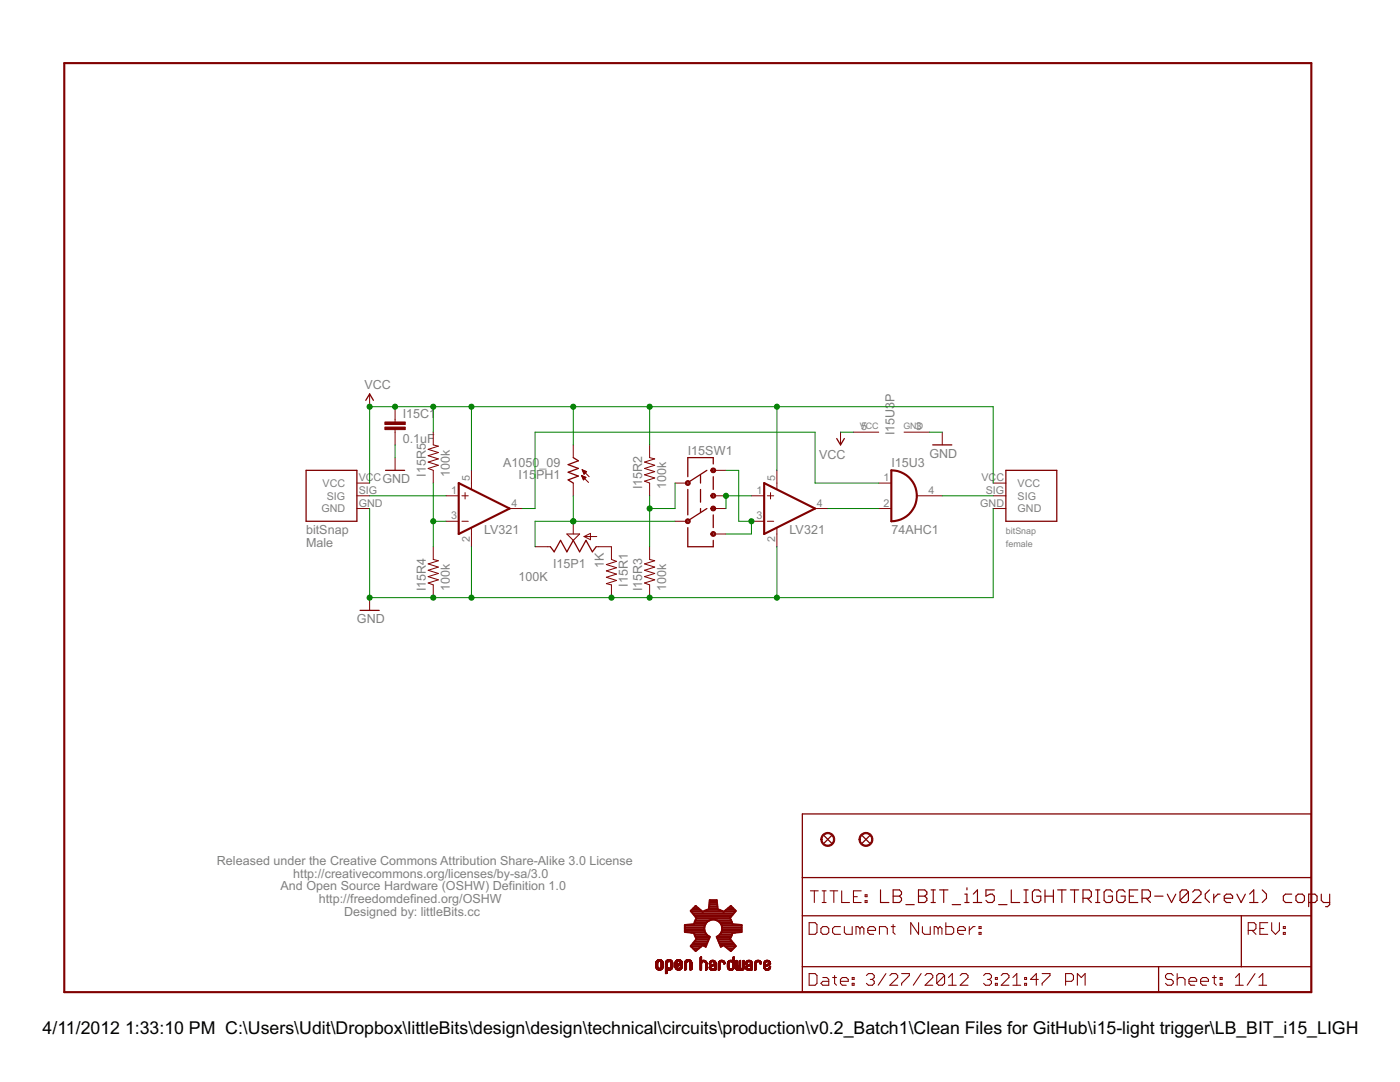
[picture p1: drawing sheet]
<svg xmlns="http://www.w3.org/2000/svg" width="279mm" height="216mm" viewBox="0 0 279 216" stroke-linecap="round" stroke-linejoin="round" font-family="sans-serif">
<g fill="none" stroke="#800000" stroke-width=".2">
<path d="M73.8 78.6v2.6M71.2 98.9h2.6M71.2 96.4h2.6M78.8 81.2v3M78.8 85.7v3.1M78.8 91.3v2.6M86.5 86.2v2.6l1 .2-2.1 .7 2.1 .6-2.1 .6 2.1 .7-2.1 .6 2.1 .6-2.1 .7 1.1 .4v2.5M89 98.9h2.5M92.2 98.9h1.3M92.8 98.3v1.3M94.1 93.9v3.7M114.4 88.8v2.5"/>
<path d="M114.4 96.4v2.5M116.1 94.9l1.4 1.4M116.1 94.9l.8 .3-.5 .6zM116.1 95h.2M116.1 95.1h.5M116.2 93.7l1.4 1.4M116.2 93.7l.9 .4M116.2 93.7l.4 .9M116.2 93.7h.1M116.2 95.2h.6M116.2 93.9h.3M116.2 95.3h.7"/>
<path d="M116.3 94h.5M116.3 95.4h.5M116.4 94.1h.7M116.4 95.6h.2M116.4 94.2h.5M116.4 95.7h.1M116.5 94.4h.3M116.5 94.5h.2M116.6 94.6h.1M117.1 94.1l-.5 .5M129.6 88.8v2.5l1.1 .3-2.1 .6 2.1 .6-2.1 .7 2.1 .6-2.1 .6 2.1 .7-2.1 .6 1 .4v2.5M134.7 96.4h2.6"/>
<path d="M142.3 98.9h2.6M142.3 93.9h2.6M150 98.9h2.5M153.1 98.9h1.3M153.8 98.3v1.3M155 93.9v3.7M167.7 86.2v2.6M170.3 86.2h5.1M175.4 96.4h2.5M180.4 86.2h5.1M183 98.9h5M188 86.2v2.6"/>
<path d="M198.2 98.9h2.5M198.2 96.4h2.5M71.2 101.5h2.6M73.8 119.3v2.5M86.5 109.1v2.5l1 .3-2.1 .6 2.1 .7-2.1 .6 2.1 .6-2.1 .7 2.1 .6-2.1 .6 1.1 .4v2.6M89 104h2.5M92.2 104h1.3M94.1 105.4v3.7M101.7 101.5h2.5M106.8 109.1h3M114.4 104v2.6M116.6 107.1h2.5"/>
<path d="M116.6 107.1l1.2-.7v1.3zM119 109.1h3v2.5l1 .4-2 .6 2 .7-2 .6 2 .7-2 .6 2 .6-2 .7 1 .2v2.6M129.6 109.1v2.5l1.1 .3-2.1 .6 2.1 .7-2.1 .6 2.1 .6-2.1 .7 2.1 .6-2.1 .6 1 .4v2.6M134.7 104h2.6M142.3 101.5h2.6M142.3 106.6h2.6M150 104h2.5M153.1 104h1.3M155 105.4v3.7M162.7 101.5h2.5M175.4 101.5h2.5M198.2 101.5h2.5"/>
<path d="M130.9 192.9l.4 .1M130.9 192.9h.4M130.9 192.8h.4M130.9 192.7h.4M130.9 192.6h.4M130.9 192.5h.4M130.9 192.4h.4M130.9 192.3h.4M130.9 192.2h.4M130.9 193h.4M130.9 192.1h.4M130.9 193.1h.5"/>
<path d="M130.9 192h.4M130.9 193.2h1.4M131 191.9h1.3M131 193.2h1.2M131 191.8h1.2M131 193.3h1.2M131 191.7h1.2M131.1 191.7h1.1M131.1 193.4h1M131.1 191.6h1M131.2 193.5h.9M131.2 191.6h.9"/>
<path d="M131.2 191.6h.8M131.3 193.5h.7M131.3 192.1l-.4 .1M131.4 192h-.5M131.4 191.5h.4M131.4 193.6h.4M131.4 191.9l-.5 .1M131.5 191.9h-.6M131.7 191.9h.6M131.8 193.1h.5M131.8 191.9h.5M131.9 192h.4"/>
<path d="M131.9 193h.4M131.9 192.1h.4M132 192.9h.3M132 192.8h.3M132 192.7h.3M132 192.6h.3M132 192.5h.3M132 192.4h.3M132 192.3h.3M132 192.2h.3M132 192.1h.3M132.1 193.4h-1"/>
<path d="M132.2 193.3h-1.2M132.3 193.1h-.5M132.8 194.2h.3M132.8 194.1h.4M132.8 194h.4M132.8 193.9h.4M132.8 193.8h.4M132.8 193.7h.4M132.8 193.6h.4M132.8 193.2h1.4M132.8 193.1h.6M132.8 193.1h.5"/>
<path d="M132.8 193h.4M132.8 192.9h.4M132.8 192.8h.4M132.8 192.7h.4M132.8 192.6h.4M132.8 192.5h.4M132.8 192.4h.4M132.8 192.3h.4M132.8 192.2h.4M132.8 192.1h.4M132.8 194.3h.2M132.8 192h.5"/>
<path d="M132.9 191.8h1.3M132.9 191.7h1.2M133 191.7h1.1M133 191.6h1M133.1 191.6h.9M133.2 194.2h-.4M133.2 191.6h.7M133.2 194.1h-.4M133.2 193.6h-.4M133.2 192h-.4M133.3 193.6h.4M133.3 191.5h.4"/>
<path d="M133.3 191.9h-.5M133.4 191.9h-.5M133.6 191.9h.6M133.7 193.1h.5M133.7 191.9h.5M133.8 192h.4M133.8 193h.4M133.8 193h.5M133.8 192.1h.5M133.9 193.5h-1.1M133.9 192.9h.4M133.9 192.2h.4"/>
<path d="M133.9 192.1h.4M133.9 192.8h.4M133.9 192.7h.4M133.9 192.6h.4M133.9 192.5h.4M133.9 192.4h.4M133.9 192.3h.4M134 193.5h-1.2M134 193.4h-1.2M134.1 193.3h-1.3M134.2 193.3h-1.4M134.2 193.2l-1.4 .1"/>
<path d="M134.2 191.8l-1.3 .1M134.2 193.1h-.4M134.7 193.1h.5M134.7 193h.4M134.7 192.9l.4 .1M134.7 192.9h.5M134.7 192.4h.4M134.7 192.3h.4M134.7 192.1h.4M134.7 193.1h.6M134.8 193.2h1.3M134.8 193.3h1.3"/>
<path d="M134.8 191.8h1.3M134.9 193.3h1.1M134.9 191.7h1.1M134.9 193.4h1.1M135 193.4h.9M135 191.6h.9M135 193.5h.9M135.1 191.6h.7M135.1 192.2h-.4M135.1 193.5h.7M135.1 192h-.4M135.2 192.4h.9"/>
<path d="M135.2 192h-.5M135.2 193.6h.4M135.2 192.8h-.5M135.2 191.5h.4M135.3 191.9l-.6 .1M135.3 191.9h-.5M135.4 192.3h.7M135.4 192.8h-.7M135.4 192.7h-.7M135.5 192.3h.6M135.6 191.9h.5M135.6 192.7h-.9"/>
<path d="M135.6 193.1h.5M135.7 193.1h.4M135.7 192.2h.4M135.7 192h.4M135.7 192.6h-1M135.7 193h.4M135.7 192.1h.4M135.8 192.9h.3M135.8 192.8h.3M135.8 192.6h-1.1M135.9 192.5l-1.2 .1M135.9 192.7h.2"/>
<path d="M136 192.7h.1M136 192.5h-1.3M136.1 191.8l-1.3 .1M136.1 192.4h-1.4M136.6 193.4h.4M136.6 193.3h.4M136.6 193.2h.4M136.6 193.1h.4M136.6 193h.4M136.6 192.9h.4M136.6 192.8h.4M136.6 192.7h.4"/>
<path d="M136.6 192.6h.4M136.6 192.5h.4M136.6 192.4h.4M136.6 192.3h.4M136.6 192.2h.4M136.6 192.1h.4M136.6 193.5h.3M136.7 193.6h.1M136.7 191.9h1.3M136.7 191.8h1.3M136.8 191.7h1.1M136.9 191.6h.9"/>
<path d="M137 193.5h-.4M137 191.6h.7M137 193.4h-.4M137 192.1h-.4M137.1 192h-.5M137.1 192h-.4M137.1 191.5h.5M137.2 191.9l-.5 .1M137.2 191.9h-.5M137.5 191.9h.5M137.5 191.9l.5 .1M137.6 192h.5"/>
<path d="M137.7 192.1h.4M137.7 193.4h.4M137.7 193.3h.4M137.7 193.2h.4M137.7 193.1h.4M137.7 193h.4M137.7 192.9h.4M137.7 192.8h.4M137.7 192.7h.4M137.7 192.6h.4M137.7 192.5h.4M137.7 192.4h.4"/>
<path d="M137.7 192.3h.4M137.7 192.2h.4M137.7 193.6h.1M137.9 193.5h-.2M138 193.5h-.3M139.7 193.4h.3M139.7 193.3h.3M139.7 193.2h.3M139.7 193.1h.3M139.7 193h.3M139.7 192.9h.3M139.7 192.8h.3"/>
<path d="M139.7 192.7h.3M139.7 192.6h.3M139.7 192.5h.3M139.7 192.4h.3M139.7 192.3h.3M139.7 192.2h.3M139.7 192.1h.4M139.7 192h.4M139.7 191.8h1.2M139.7 191.7h1.1M139.7 191.6h.3M139.7 191.5h.3"/>
<path d="M139.7 191.4h.3M139.7 191.3h.3M139.7 191.2h.3M139.7 191.1h.3M139.8 191h.2M139.9 190.9h.1M139.9 193.6h-.2M140 193.5h-.3M140 192.2l-.3 .1M140.1 192.1h-.4M140.2 192h-.5M140.2 191.6h.5"/>
<path d="M140.3 191.9h-.6M140.4 191.6h.1M140.5 191.9l.5 .1M140.7 192h.4M140.7 192.1h.4M140.8 192.1h.3M140.8 192.2h.3M140.8 193.5h.3M140.8 193.4h.3M140.8 193.3h.3M140.8 193.2h.3M140.8 193.1h.3"/>
<path d="M140.8 193h.3M140.8 192.9h.3M140.8 192.8h.3M140.8 192.7h.3M140.8 192.6h.3M140.8 192.5h.3M140.8 192.4h.3M140.8 192.3h.3M140.8 193.6h.1M141 193.6h-.2M141 191.9h-1.3M141.1 193.5h-.3"/>
<path d="M141.1 193.4h-.3M141.5 193.2h.4M141.5 193.1h.4M141.5 193.1h.3M141.5 192.4h.3M141.5 192.3h.3M141.5 192.2h.3M141.6 193.2l.3 .1M141.6 192.2h.3M141.6 193.3h.8M141.6 193.3h.4M141.6 192.1h.3"/>
<path d="M141.6 193.4h.8M141.7 193.4h.7M141.7 191.9h1.1M141.7 193.5h.8M141.7 191.8h1M141.8 193.5h.7M141.8 191.7h.9M141.8 192.3h-.3M141.9 193h-.4M141.9 191.7h.7M141.9 193.6h.5M141.9 192.1h-.3"/>
<path d="M141.9 192.9l-.3 .1M141.9 192.6h1M141.9 192h-.3M142 193.6h.4M142 192.6h.9M142 192h-.4M142 191.6h.5M142 192.9h-.4M142.1 192.8h-.5M142.1 192.5h.8M142.1 193.6h.1M142.1 191.9l-.5 .1"/>
<path d="M142.2 191.6h.1M142.2 192.4h.7M142.3 192.8h-.7M142.3 191.9h.5M142.3 192.7h-.6M142.4 192.4h.5M142.5 192h.4M142.5 192.7h-.8M142.5 192.3h.4M142.6 192.1h.3M142.6 192.3h.3M142.6 192.7h.3"/>
<path d="M142.6 192.2h.3M142.6 193.5h.3M142.6 193.4h.3M142.6 193.3h.3M142.6 193.2h.3M142.6 193.1h.3M142.6 193h.3M142.6 192.9h.3M142.6 192.8h.3M142.8 193.6h-.2M142.9 193.5h-.3M142.9 192.6l-1.1 .1"/>
<path d="M143.4 193.4h.3M143.4 193.3h.3M143.4 193.2h.3M143.4 193.1h.3M143.4 193h.3M143.4 192.9h.3M143.4 192.8h.3M143.4 192.7h.3M143.4 192.6h.3M143.4 192.5h.3M143.4 192.4h.3M143.4 192.3h.3"/>
<path d="M143.4 192.2h.3M143.4 192.1h.3M143.4 193.6h.1M143.5 193.6h-.1M143.5 191.9h1.1M143.5 191.8h1M143.6 193.5h-.2M143.6 191.7h.9M143.7 191.7h.7M143.7 192.2h-.3M143.7 192.1h-.3M143.8 192h-.4"/>
<path d="M143.8 191.6h.5M144 191.9h-.6M144 191.6h.1M144.1 191.9h.5M144.3 192h.4M144.4 192.1h.3M144.4 192.2h.3M144.5 192.4h.1M144.6 191.9h-1.1M144.7 192.3h-.2M144.7 192.3h-.3M145.2 193h.3"/>
<path d="M145.2 192.9h.3M145.2 192.8h.3M145.2 192.7h.3M145.2 192.6h.3M145.2 192.5h.3M145.2 192.4h.3M145.2 192.3h.3M145.2 192.2h.3M145.2 193.1h.3M145.2 192.1h.3M145.2 193.2h.4M145.2 193.2l.4 .1"/>
<path d="M145.2 193.3h.5M145.3 193.3h1.2M145.3 193.4h1.1M145.3 191.9h1.2M145.4 193.4h.9M145.4 191.8h1.1M145.4 193.5h.9M145.4 191.7h1.1M145.5 193.5h.7M145.5 192.2h-.3M145.5 191.7h1M145.5 192.1h-.3"/>
<path d="M145.6 193.6h.6M145.6 192h-.4M145.6 191.6h.5M145.6 193.6h.4M145.8 191.9l-.6 .1M145.8 193.6h.1M145.8 191.6h.1M145.9 191.9h.6M146 193.3h.5M146.1 193.3h.4M146.1 192h.4M146.1 193.2h.4"/>
<path d="M146.2 192.1h.3M146.2 193h.3M146.2 192.9h.3M146.2 192.8h.3M146.2 192.7h.3M146.2 192.6h.3M146.2 192.5h.3M146.2 192.4h.3M146.2 192.3h.3M146.2 192.2h.3M146.2 191.6h.3M146.2 191.5h.3"/>
<path d="M146.2 191.4h.3M146.2 191.3h.3M146.2 191.2h.3M146.2 191.1h.3M146.2 191h.3M146.3 191h.2M146.4 190.9h.1M146.5 193.1h-.3M146.5 191.9h-1.2M146.8 193.1h.3M146.8 193h.3M146.8 192.9h.3"/>
<path d="M146.8 192.8h.3M146.8 192.7h.3M146.8 192.6h.3M146.8 192.5h.3M146.8 192.4h.3M146.8 192.3h.3M146.8 192.2h.3M146.8 192.1h.3M146.8 192h.3M146.8 191.9h.3M146.8 191.8h.3M146.8 193.3h1.7"/>
<path d="M146.8 193.3h.4M146.8 193.2h.4M146.8 191.7h.3M146.9 191.7h.2M146.9 193.4h1.5M146.9 193.5h1.5M147 193.5h1.3M147 191.6h.1M147.1 193.6h.5M147.1 193.6h.4M147.3 193.6h.1M147.4 193.3h.5"/>
<path d="M147.5 193.3h.3M147.5 193.2h.3M147.5 193.1h.3M147.5 193h.3M147.5 192.9h.3M147.5 192.8h.3M147.5 192.7h.3M147.5 192.6h.3M147.5 192.5h.3M147.5 192.4h.3M147.5 192.3h.3M147.5 192.2h.3"/>
<path d="M147.5 192.1h.3M147.5 192h.3M147.5 191.9h.3M147.5 191.8h.3M147.5 191.7h.3M147.6 191.7h.2M147.7 191.6h.1M147.8 193.6h.5M147.8 193.6h.4M148.2 193.2h.3M148.2 193.1h.3M148.2 193h.3"/>
<path d="M148.2 192.9h.3M148.2 192.8h.3M148.2 192.7h.3M148.2 192.6h.3M148.2 192.5h.3M148.2 192.4h.3M148.2 192.3h.3M148.2 192.2h.3M148.2 192.1h.3M148.2 192h.3M148.2 191.9h.3M148.2 191.8h.3"/>
<path d="M148.2 191.7h.3M148.3 191.7h.2M148.4 191.6h.1M148.5 193.3h-.4M148.8 193.2h.3M148.8 193.1h.3M148.8 193h.3M148.8 193.2h.4M148.8 192.2h.3M148.8 192.1h.3M148.8 193.3h.4M148.8 193.3h.8"/>
<path d="M148.8 192h.4M148.9 193.4h.8M148.9 191.9h1.2M148.9 191.9h1.1M149 193.5h.7M149 191.8h1M149 192.4h-.2M149.1 192.3h-.3M149.1 191.7h.8M149.1 192.2l-.3 .1M149.1 193.6h.6M149.1 193h-.3"/>
<path d="M149.2 192.1h-.4M149.2 192.9l-.4 .1M149.2 192.6h.9M149.2 193.6h.4M149.2 191.6h.5M149.2 192h-.3M149.3 192.9h-.5M149.4 192.8h-.6M149.4 192.5h.7M149.4 191.9l-.5 .1M149.4 191.6h.1M149.5 192.4h.6"/>
<path d="M149.5 192.8h-.6M149.6 191.9l.5 .1M149.6 192.7h-.7M149.6 192.4h.5M149.7 192h.4M149.8 192.7h-.8M149.8 192h.3M149.8 192.3h.3M149.8 192.1h.3M149.9 192.7h.2M149.9 192.3h.2M149.9 192.2h.2"/>
<path d="M149.9 193.5h.2M149.9 193.4h.2M149.9 193.3h.2M149.9 193.2h.2M149.9 193.1h.2M149.9 193h.2M149.9 192.9h.2M149.9 192.8h.2M149.9 193.6h.1M150 193.6h-.1M150.1 193.5h-.2M150.1 192.6l-1.1 .1"/>
<path d="M150.6 193.5h.3M150.6 193.4h.3M150.6 193.3h.3M150.6 193.2h.3M150.6 193.1h.3M150.6 193h.3M150.6 192.9h.3M150.6 192.8h.3M150.6 192.7h.3M150.6 192.6h.3M150.6 192.5h.3M150.6 192.4h.3"/>
<path d="M150.6 192.3h.3M150.6 192.2h.3M150.6 192.1h.3M150.6 193.6h.1M150.7 191.9h1.2M150.7 193.6h-.1M150.7 191.9h1.1M150.8 191.8h1M150.9 191.7h.8M150.9 193.5h-.3M150.9 192.2h-.3M151 192.1h-.4"/>
<path d="M151 192h-.4M151 191.6h.6M151.1 192h-.5M151.2 191.9l-.5 .1M151.2 191.6h.2M151.4 191.9h.5M151.5 192h.4M151.6 192h.3M151.6 192.1h.4M151.7 192.2h.3M151.7 192.1h.3M151.7 192.4h.1"/>
<path d="M151.9 192.3h-.2M152 192.3h-.3M152.4 193.1h.4M152.4 193.1h.3M152.4 193h.3M152.4 192.6h1.1M152.4 192.5h.3M152.4 192.4h.3M152.4 192.3h.3M152.4 192.2h.3M152.4 192.1h.3M152.4 193.2h.4"/>
<path d="M152.5 192h.3M152.5 193.3h.4M152.5 193.2l.4 .1M152.5 193.3h1.2M152.6 193.4h1M152.6 191.9h1M152.6 191.8h1M152.7 193.5h.8M152.7 191.7h.8M152.7 192.2h-.3M152.8 192.9h-.4M152.8 192.1h-.4"/>
<path d="M152.8 193.6h.6M152.8 191.6h.6M152.9 192.9h-.5M152.9 192h-.4M152.9 193.6h.4M153 192.8h-.6M153 191.9l-.5 .1M153 191.6h.2M153.1 193.6h.1M153.1 192.8h-.7M153.2 192.7h-.8M153.2 191.9l.5 .1"/>
<path d="M153.3 192.7h-.9M153.3 192.3h.5M153.3 192h.5M153.4 193.3h.3M153.4 192.3h.4M153.4 192h.4M153.4 192.1h.4M153.4 193.1h.4M153.4 192.6l-1 .1M153.5 192.1h.3M153.5 192.3h.3M153.5 192.2h.3"/>
<path d="M153.5 193h.3M153.5 192.9h.3M153.6 192.5l-.8 .1M153.7 192.8h.1M153.7 191.9h-1.2M153.7 193.3h-.4M153.7 192.5h-.8M153.8 193.2h-.4M153.8 193.1h-.3M153.8 192.4h-.7M153.8 192.4h-.6"/>
</g>
<path d="M12.8 12.6h248.9v185.4h-248.9zM91.5 96.4l10.2 5.1-10.2 5.1zM152.5 96.4l10.2 5.1-10.2 5.1zM177.9 93.9a5.1 5.1 0 0 1 5.1 5 5.1 5.1 0 0 1-5.1 5.1z" fill="none" stroke="#800000" stroke-width=".42"/>
<g fill="none" stroke="#800000" stroke-width=".25">
<path d="M73 79.9l.8-1.3 .7 1.3M61.1 93.9h10.1v10.1h-10.1zM76.9 93.9h3.9M114.4 91.3l1 .6-2 .8 2 .8-2 .7 2 .8-2 .8 1 .6M137.3 97.7v5M139.8 94.9v1.5M139.8 97.7v2.5M141.1 93.9l-3.6 2.2M142.3 92.6v-1.3h-5v3.8M142.3 95.1v2.6M167 87.5l.7 1.3 .8-1.3M186.1 88.8h3.8"/>
<path d="M200.7 93.9h10.2v10.1h-10.2zM109.8 109.1l.8 1 1.3-2.3 1.2 2.3 1.3-2.3 1.3 2.3 1.2-2.3 1.3 2.3 .8-1M137.3 105.3v3.8h5v-1.3M139.8 101.5v.7M141.1 101.5l-3.6 2.3M142.3 102.7v2.6M71.9 121.8h3.8M160.1 162.4h101.6v35.6h-101.6zM160.1 175.1h101.6M164.4 166.7l1.6 1.6M166 166.7l-1.6 1.6M172.1 166.7l1.5 1.6"/>
<path d="M173.6 166.7l-1.5 1.6M160.1 182.7h101.6M160.1 192.9h101.6M231.2 192.9v5.1M247.7 182.7v10.2"/>
</g>
<g fill="#800000" stroke="#800000" stroke-width=".2">
<path d="M137 96a.49 .49 0 0 1 .7 .2 .49 .49 0 0 1-.3 .7 .49 .49 0 0 1-.6-.5h.2a.24 .24 0 0 1 .4-.2 .24 .24 0 0 1 0 .4 .24 .24 0 0 1-.3-.1l-.3-.1z" fill-rule="evenodd"/>
<path d="M142 93.5a.49 .49 0 0 1 .8 .1 .49 .49 0 0 1-.3 .7 .49 .49 0 0 1-.6-.4h.2a.24 .24 0 0 1 .3-.3 .24 .24 0 0 1 .1 .4 .24 .24 0 0 1-.4 0l-.2-.1z" fill-rule="evenodd"/>
<path d="M142 98.6a.49 .49 0 0 1 .8 .1 .49 .49 0 0 1-.3 .7 .49 .49 0 0 1-.6-.5h.2a.24 .24 0 0 1 .3-.2 .24 .24 0 0 1 .1 .4 .24 .24 0 0 1-.4-.1l-.2-.1z" fill-rule="evenodd"/>
<path d="M142 101.1a.49 .49 0 0 1 .8 .1 .49 .49 0 0 1-.3 .7 .49 .49 0 0 1-.6-.4h.2a.24 .24 0 0 1 .3-.2 .24 .24 0 0 1 .1 .3 .24 .24 0 0 1-.4 0l-.2-.1z" fill-rule="evenodd"/>
<path d="M142 106.2a.49 .49 0 0 1 .8 .1 .49 .49 0 0 1-.3 .7 .49 .49 0 0 1-.6-.4h.2a.24 .24 0 0 1 .3-.3 .24 .24 0 0 1 .1 .4 .24 .24 0 0 1-.4 0l-.2-.1z" fill-rule="evenodd"/>
<path d="M137 103.6a.49 .49 0 0 1 .7 .2 .49 .49 0 0 1-.3 .7 .49 .49 0 0 1-.6-.5h.2a.24 .24 0 0 1 .4-.2 .24 .24 0 0 1 0 .4 .24 .24 0 0 1-.3-.1l-.3-.1z" fill-rule="evenodd"/>
<path d="M164.2 166.5a1.4 1.4 0 0 1 2.2 .3 1.4 1.4 0 0 1-.8 2 1.4 1.4 0 0 1-1.8-1.3h.3a1.14 1.14 0 0 1 1.6-.9 1.14 1.14 0 0 1 .2 1.9 1.14 1.14 0 0 1-1.8-.7v-.3h-.3z" fill-rule="evenodd"/>
<path d="M171.8 166.5a1.4 1.4 0 0 1 2.2 .2 1.4 1.4 0 0 1-.8 2.1 1.4 1.4 0 0 1-1.8-1.3h.3a1.14 1.14 0 0 1 1.7-.9 1.14 1.14 0 0 1 .1 1.9 1.14 1.14 0 0 1-1.8-.7v-.3h-.3z" fill-rule="evenodd"/>
</g>
<g fill="#800000" stroke="#800000" stroke-width=".2">
<path d="M76.8 85.2h4.1v.5h-4.1z"/>
<path d="M76.8 84.2h4.1v.5h-4.1z"/>
</g>
<g fill="none" stroke="#800000" stroke-width=".21">
<path d="M113.1 106.6h2.6l-1.3 1.2zM161.7 177.8h1.6M162.5 177.8v2.3M164.1 177.8h.8M164.5 177.8v2.3M165.7 177.8h1.5M166.4 177.8v2.3M168 177.8v2.3h1.5M170.3 178.9h.8M171.9 177.8h-1.6v2.3h1.6M172.7 179.7h.3v.4h-.3zM172.7 178.5h.3v.4h-.3z"/>
<path d="M161.5 184.1h1.2l.3 .4v1.6l-.3 .3h-1.2zM161.5 194.3h1.2l.3 .3v1.6l-.3 .4h-1.2zM163.8 185.3l.4-.4h.8l.4 .4v.8l-.4 .3h-.8l-.4-.3zM164.1 180.1h.8M164.2 195.1h.8l.4 .3v1.2h-1.2l-.4-.4 .4-.4h1.2M166.2 195.1h.7M166.6 194.6v1.6l.3 .4M167.7 195.8h1.6v-.4l-.4-.3h-.8l-.4 .3v.8l.4 .4h.8M167.7 184.9h-1.1l-.4 .4v.8l.4 .3h1.1M168.5 184.9v1.2l.4 .3h1.2v-1.5M170.1 196.2h.4v.4h-.4zM170.1 195.1h.4v.3h-.4z"/>
<path d="M171.6 185.3l-.4-.4h-.4v1.5M171.6 185.3v1.1M171.6 185.3l.4-.4 .4 .4v1.1M172.9 194.6l.4-.3h.8l.4 .3v.5l-.4 .3M173.2 185.7h1.5v-.4l-.4-.4h-.7l-.4 .4v.8l.4 .3h.7M173.7 195.4h.4M174.1 195.4l.4 .4v.4l-.4 .4h-.8l-.4-.4M175.5 186.4v-1.5h1.2l.4 .4v1.1M176.8 194.3l-1.5 2.3M177.6 194.6l.4-.3h.8l.4 .3v.5l-1.6 1.5h1.6M177.9 184.9h.7M178.2 184.5v1.6l.4 .3"/>
<path d="M179.9 194.3h1.6v.3l-1.6 1.6v.4M183.3 184.1v2.3l-1.5-2.3v2.3M183.8 194.3l-1.5 2.3M184.1 184.9v1.2l.4 .3h1.2v-1.5M184.6 194.6l.4-.3h.8l.4 .3v.5l-1.6 1.5h1.6M187.2 185.3l-.4-.4h-.4v1.5M187.2 185.3v1.1M187.2 185.3l.4-.4 .4 .4v1.1M188.5 194.6v1.6l-.4 .4h-.8l-.4-.4M188.5 194.6l-.4-.3h-.8l-.4 .3v1.6M188.5 194.6l-1.6 1.6M188.8 184.1v2.3h1.1l.4-.3v-.8l-.4-.4h-1.1"/>
<path d="M189.3 196.6h1.5M189.3 195.1l.8-.8v2.3M191.1 185.7h1.6v-.4l-.4-.4h-.8l-.4 .4v.8l.4 .3h.8M191.6 194.6l.4-.3h.8l.4 .3v.5l-1.6 1.5h1.6M193.4 184.9v1.5M194.6 184.9h-.4l-.8 .8M195.4 186.1h.4v.3h-.4zM195.4 184.9h.4v.4h-.4zM196.3 194.6l.4-.3h.8l.4 .3v.5l-.4 .3M197.1 195.4h.4M197.5 195.4l.4 .4v.4l-.4 .4h-.8l-.4-.4M198.6 196.2h.4v.4h-.4z"/>
<path d="M198.6 195.1h.4v.3h-.4zM199.8 194.6l.4-.3h.8l.4 .3v.5l-1.6 1.5h1.6M202.1 196.6h1.6M202.1 195.1l.8-.8v2.3M204.5 196.2h.4v.4h-.4zM204.5 195.1h.4v.3h-.4zM207.2 195.4h-1.5l1.1-1.1v2.3M208 194.3h1.5v.3l-1.5 1.6v.4M212.7 195.8h1.1l.4-.4v-.8l-.4-.3h-1.1v2.3M215 196.6v-2.3l.8 .8 .8-.8v2.3M234.1 194.6l-.3-.3h-.8l-.4 .3v.5l.4 .3h.8l.3 .4v.4l-.3 .4h-.8l-.4-.4M234.9 195.4l.4-.3h.8l.4 .3v1.2"/>
<path d="M234.9 194.3v2.3M237.3 195.8h1.5v-.4l-.4-.3h-.7l-.4 .3v.8l.4 .4h.7M239.6 195.8h1.6v-.4l-.4-.3h-.8l-.4 .3v.8l.4 .4h.8M242 195.1h.7M242.3 194.6v1.6l.4 .4M243.5 196.2h.4v.4h-.4zM243.5 195.1h.4v.3h-.4zM246.6 196.6h1.5M246.6 195.1l.7-.8v2.3M249.1 185.7h1.2l.4-.4v-.8l-.4-.4h-1.2v2.3M249.9 185.7l.8 .7M250.5 194.3l-1.6 2.3"/>
<path d="M251.2 196.6h1.6M251.2 195.1l.8-.8v2.3M251.4 185.3h.8M253 184.1h-1.6v2.3h1.6M253.8 184.1v1.6l.8 .7 .7-.7v-1.6M256.1 186.1h.4v.3h-.4zM256.1 184.9h.4v.4h-.4z"/>
</g>
<g fill="none" stroke="#800000" stroke-width=".38">
<path d="M141.6 179.8h1.5M136.7 185.8h3.9M136.7 185.4h3.9M136.7 185.1h3.9M136.7 184.7h4M137.9 188.9h2M137.9 186.1h2.9M138 181.9h2.2M138 181.6h1.8M138 188.6h3M138.2 182.3h8.2M138.3 189.3h1.2"/>
<path d="M138.3 188.2h2.8M138.4 181.2h1M138.5 184.4h2.3M138.5 182.6h7.7M138.6 186.5h2.4M138.6 187.9h2.7M138.6 184h2.5M138.6 189.6h.4M138.7 186.8h2.7M138.7 180.9h.2M138.8 183.7h2.8M138.8 183h7.1"/>
<path d="M138.9 187.5h2.5M138.9 187.2h2.7M138.9 183.3h6.8M140.3 181.9h4.1M140.7 184.7a1.79 1.79 0 0 0 .7 2.1M140.8 188.9h.1M141 181.6l.5-.2 .1-1.8h1.4l.2 1.8 1.2 .5 1.5-1.1 1 1-1.2 1.4 .3 .8M141 181.6l-.7 .3-1.5-1.1-1 1 1.2 1.4-.5 1.2-1.8 .2v1.4l1.8 .2 .5 1.1-1.2 1.5 1 1 1.5-1.2 .5 .3M141.1 181.6h2.5M141.4 186.8l.3 .1-.9 2M141.5 181.2h1.7M141.5 180.9h1.7"/>
<path d="M141.6 180.5h1.5M141.6 180.2h1.5M143.1 183.7h2.8M143.1 187.2h2.7M143.3 187.5h2.5M143.3 186.8h2.7M143.3 186.8l-.3 .1 .8 2M143.4 187.9h2.7M143.6 188.2h2.8M143.6 184a1.78 1.78 0 0 0-2.9 .7M143.6 184l.4 .7M143.6 184h2.4"/>
<path d="M143.7 186.5h2.4M143.7 188.6h2.9M143.8 188.9h.1M143.9 184.4h2.3M143.9 186.1h2.8M144 184.7a1.82 1.82 0 0 1-.7 2.1M144 184.7h4M144.1 185.8h3.9M144.1 185.1h3.9M144.1 185.4h3.9M144.5 181.9h2.2M144.8 188.9h1.9"/>
<path d="M144.9 181.6h1.7M145.2 189.3h1.2M145.3 181.2h1M145.6 189.6h.4M145.8 180.9h.1M146 184l.2 .4 1.8 .2v1.4l-1.8 .2-.5 1.1 1.2 1.5-1 1-1.5-1.2-.6 .3"/>
</g>
<g fill="none" stroke="#800000" stroke-width=".23">
<path d="M175.7 177.6v2.5h1.7M178.2 177.6h1.3l.4 .4v.4l-.4 .4 .4 .4v.5l-.4 .4h-1.3zM178.2 178.8h1.3M183.3 177.6h1.3l.4 .4v.4l-.4 .4 .4 .4v.5l-.4 .4h-1.3zM183.3 178.8h1.3M185.8 177.6h.9M186.2 177.6v2.5M187.5 177.6h1.7M188.3 177.6v2.5M192.6 178.4h.4v1.7M193 177.1v.5M194.2 178.4l.9-.8v2.5"/>
<path d="M198.4 177.6h-1.6v1.2l.8-.4h.4l.4 .4v.9l-.4 .4h-.8l-.4-.4M201.8 177.6v2.5h1.7M204.3 177.6h.9M204.8 177.6v2.5M207.7 178l-.4-.4h-.9l-.4 .4v1.7l.4 .4h.9l.4-.4v-.9h-.8M208.6 178.8h1.6M208.6 177.6v2.5M210.2 177.6v2.5M211.1 177.6h1.7M211.9 177.6v2.5M213.6 177.6h1.7M214.4 177.6v2.5"/>
<path d="M216.1 179.2h1.3l.4-.4v-.8l-.4-.4h-1.3v2.5M217 179.2l.8 .9M218.7 177.6h.8M219.1 177.6v2.5M222 178l-.4-.4h-.8l-.5 .4v1.7l.5 .4h.8l.4-.4v-.9h-.8M224.5 178l-.4-.4h-.8l-.4 .4v1.7l.4 .4h.8l.4-.4v-.9h-.8M225.4 178.8h.8M227.1 177.6h-1.7v2.5h1.7M227.9 179.2h1.3l.4-.4v-.8l-.4-.4h-1.3v2.5M228.7 179.2l.9 .9M230.4 178.8h1.7M233 178.4l.8 1.7 .9-1.7"/>
<path d="M237.2 178v1.7l-.5 .4h-.8l-.4-.4M237.2 178l-.5-.4h-.8l-.4 .4v1.7M237.2 178l-1.7 1.7M238 178l.4-.4h.9l.4 .4v.4l-1.7 1.7h1.7M241.4 177.6l-.9 .8v.8l.9 .9M242.2 178.4v1.7M243.5 178.4h-.4l-.9 .8M244.3 179.2h1.7v-.4l-.4-.4h-.8l-.5 .4v.9l.5 .4h.8M246.8 178.4l.9 1.7 .8-1.7M249.4 178.4l.8-.8v2.5M251.9 177.6l.9 .8v.8l-.9 .9M257.8 178.4h-1.3l-.4 .4v.9l.4 .4h1.3"/>
<path d="M258.6 178.8l.5-.4h.8l.4 .4v.9l-.4 .4h-.8l-.5-.4zM263.7 178.4v1.3l.4 .4h1.3M265.4 178.4v2.1l-.5 .4h-.4M180.8 180.5h1.7M185.8 180.1h.9M190 180.5h1.7M192.6 180.1h.8M194.2 180.1h1.7M199.3 180.5h1.7M204.3 180.1h.9M218.7 180.1h.8M249.4 180.1h1.7"/>
<path d="M261.2 180.1h1.2l.4-.4v-.9l-.4-.4h-1.2v2.5"/>
</g>
<g fill="none" stroke="#008000" stroke-width=".2">
<path d="M73.8 98.9h15.2M73.8 96.4v-15.2h124.4v15.2M78.8 88.8v2.5M86.5 81.2v5M86.5 96.4v12.7M94.1 81.2v12.7M114.4 81.2v7.6M114.4 98.9v5.1M129.6 81.2v7.6M129.6 98.9v10.2M134.7 96.4v5.1h-5.1M144.9 93.9h2.5v10.1h2.6v2.6h-5.1"/>
<path d="M150 98.9h-5.1v2.6M155 81.2v12.7M167.7 86.2h2.6M175.4 96.4h-12.7v-10.2h-55.9v15.3h-2.6M185.5 86.2h2.5M188 98.9h10.2M73.8 101.5v17.8h124.4v-17.8M86.5 104h2.5M94.1 109.1v10.2M134.7 104h-27.9v5.1M155 109.1v10.2M165.2 101.5h10.2"/>
</g>
<g fill="#008000" stroke="#008000" stroke-width=".2">
<circle cx="144.9" cy="98.9" r=".51"/>
<circle cx="150" cy="104" r=".51"/>
<circle cx="114.4" cy="104" r=".51"/>
<circle cx="129.6" cy="101.5" r=".51"/>
<circle cx="86.5" cy="104" r=".51"/>
<circle cx="73.8" cy="81.2" r=".51"/>
<circle cx="86.5" cy="81.2" r=".51"/>
<circle cx="94.1" cy="81.2" r=".51"/>
<circle cx="114.4" cy="81.2" r=".51"/>
<circle cx="129.6" cy="81.2" r=".51"/>
<circle cx="155" cy="81.2" r=".51"/>
<circle cx="78.8" cy="81.2" r=".51"/>
<circle cx="73.8" cy="119.3" r=".51"/>
<circle cx="86.5" cy="119.3" r=".51"/>
<circle cx="94.1" cy="119.3" r=".51"/>
<circle cx="155" cy="119.3" r=".51"/>
<circle cx="122" cy="119.3" r=".51"/>
<circle cx="129.6" cy="119.3" r=".51"/>
</g>
<g font-size="4">
<text x="8.5" y="206.4">4/11/2012</text>
<text x="25" y="206.4">1:33:10 PM C:\Users\Udit\Dropbox\littleBits\design\design\technical\circuits\production\v0.2_Batch1\Clean Files for GitHub\i15-light trigger\LB_BIT_i15_LIGHTTRIG</text>
</g>
<g font-size="2.8" fill="#808080">
<text x="72.8" y="77.6">VCC</text>
<text x="80.4" y="83.3">I15C1</text>
<text x="80.4" y="88.4">0.1uF</text>
<text x="178.5" y="86.9" transform="rotate(-90 178.5 86.9)">I15U3P</text>
<text x="85" y="95.1" transform="rotate(-90 85 95.1)">I15R5</text>
<text x="89.8" y="95.1" transform="rotate(-90 89.8 95.1)">100k</text>
<text x="100.4" y="93.1">A1050_09</text>
<text x="103.5" y="95.6">I15</text>
<text x="107" y="95.6">PH1</text>
<text x="137.3" y="90.8">I15SW1</text>
<text x="163.5" y="91.6">VCC</text>
<text x="177.9" y="93.2">I15U3</text>
<text x="185.5" y="91.3">GND</text>
<text x="76.3" y="96.4">GND</text>
<text x="128.1" y="97.7" transform="rotate(-90 128.1 97.7)">I15R2</text>
<text x="132.9" y="97.7" transform="rotate(-90 132.9 97.7)">100k</text>
<text x="61.1" y="106.5">bitSnap</text>
<text x="96.6" y="106.5">LV321</text>
<text x="157.6" y="106.5">LV321</text>
<text x="177.9" y="106.5">74AHC1</text>
<text x="61.1" y="109.1">Male</text>
<text x="110.4" y="113.4">I15P1</text>
<text x="120.5" y="113.4" transform="rotate(-90 120.5 113.4)">1K</text>
<text x="85" y="118" transform="rotate(-90 85 118)">I15R4</text>
<text x="89.8" y="118" transform="rotate(-90 89.8 118)">100k</text>
<text x="103.5" y="115.9">100K</text>
<text x="125.3" y="117" transform="rotate(-90 125.3 117)">I15R1</text>
<text x="128.1" y="118" transform="rotate(-90 128.1 118)">I15R3</text>
<text x="132.9" y="118" transform="rotate(-90 132.9 118)">100k</text>
<text x="71.2" y="124.3">GND</text>
<text x="43.3" y="172.6">Released under the Creative Commons Attribution Share-Alike 3.0 License</text>
<text x="56" y="177.7">And Open Source Hardware (OSHW) Definition 1.0</text>
<text x="58.5" y="175.1">http://creativecommons.org/licenses/by-sa/3.0</text>
<text x="63.6" y="180.2">http://freedomdefined.org/OSHW</text>
<text x="68.7" y="182.7">Designed by: littleBits.cc</text>
</g>
<g font-size="2.4" fill="#808080">
<text x="171.8" y="85.9">5</text>
<text x="182.8" y="85.9">3</text>
<text x="64.4" y="97.2">VCC</text>
<text x="65.2" y="99.7">SIG</text>
<text x="71.6" y="96">VCC</text>
<text x="71.6" y="98.6">SIG</text>
<text x="71.6" y="101.1">GND</text>
<text x="90" y="98.6">1</text>
<text x="93.7" y="96" transform="rotate(-90 93.7 96)">5</text>
<text x="102.1" y="101.1">4</text>
<text x="151" y="98.6">1</text>
<text x="154.7" y="96" transform="rotate(-90 154.7 96)">5</text>
<text x="163" y="101.1">4</text>
<text x="176.4" y="96">1</text>
<text x="176.4" y="101.1">2</text>
<text x="185.3" y="98.6">4</text>
<text x="195.6" y="101.1">GND</text>
<text x="195.9" y="96">VC</text>
<text x="196.7" y="98.6">SIG</text>
<text x="198.8" y="96">C</text>
<text x="203.1" y="97.2">VCC</text>
<text x="203.1" y="99.7">SIG</text>
<text x="64.1" y="102.2">GND</text>
<text x="90" y="103.7">3</text>
<text x="151" y="103.7">3</text>
<text x="203.1" y="102.2">GND</text>
<text x="93.7" y="108.1" transform="rotate(-90 93.7 108.1)">2</text>
<text x="154.7" y="108.1" transform="rotate(-90 154.7 108.1)">2</text>
</g>
<g font-size="2" fill="#808080">
<text x="171.6" y="85.6">VCC</text>
<text x="180.3" y="85.6">GND</text>
<text x="200.8" y="106.5">bitSnap</text>
<text x="200.8" y="109.1">female</text>
</g>
</svg>
